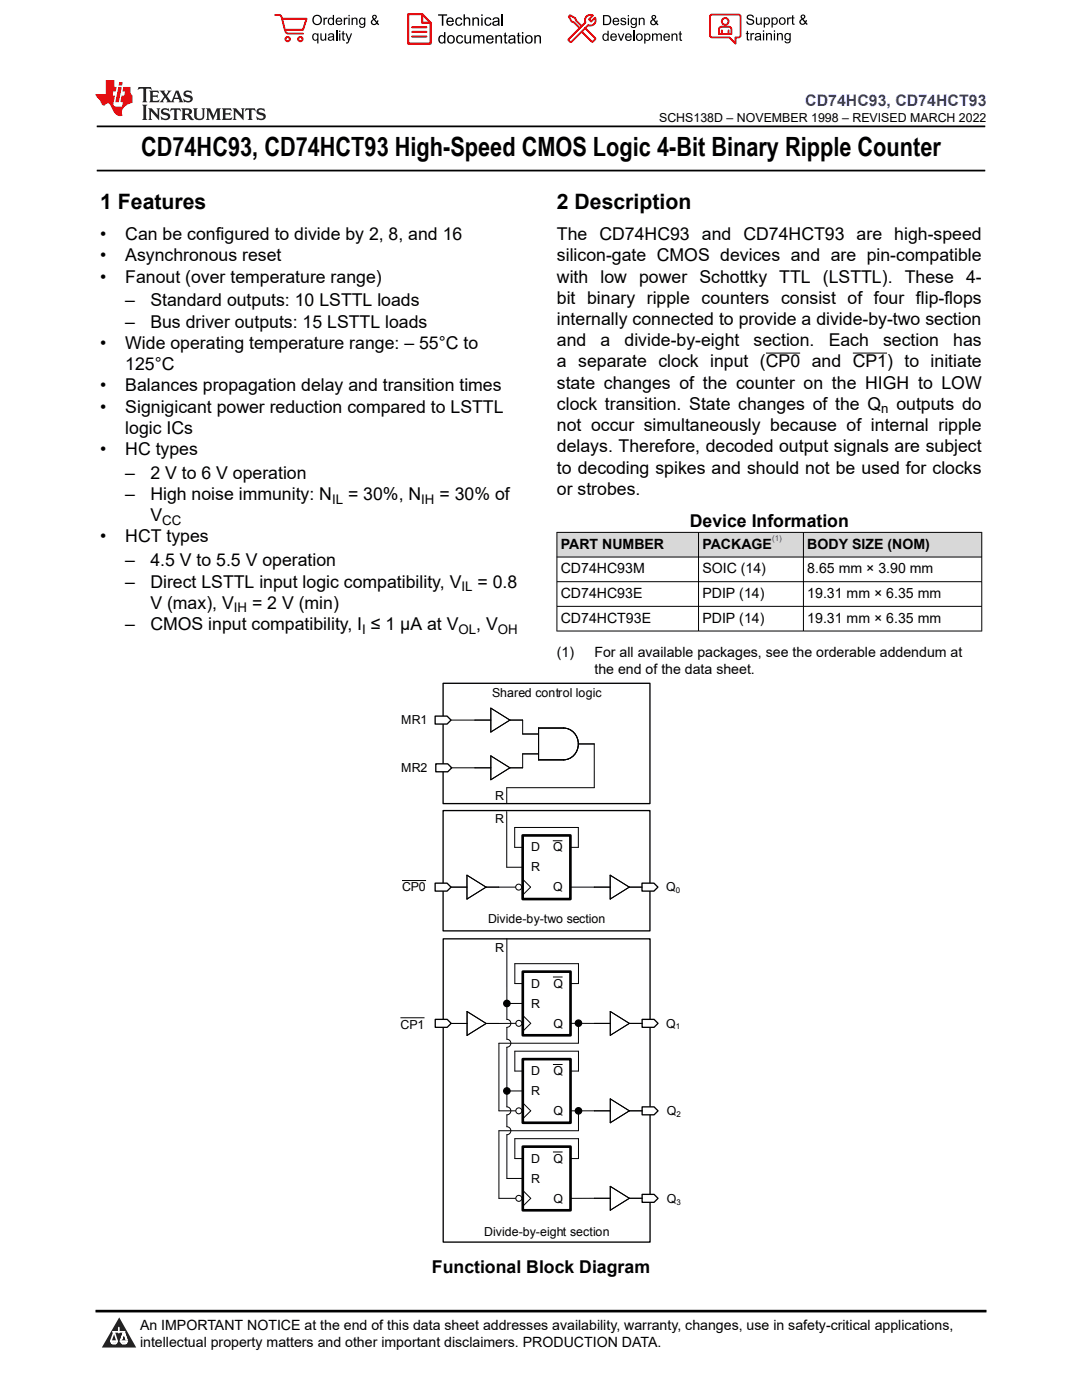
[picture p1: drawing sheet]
<svg xmlns="http://www.w3.org/2000/svg" width="216mm" height="279mm" viewBox="0 0 216 279" stroke-linecap="round" stroke-linejoin="round" font-family="sans-serif">
<path d="M19.3 25.2h177.3M19.3 34h177.3" fill="none" stroke="#000" stroke-width=".35"/>
<path d="M152.8 70.5h6.9M170.1 70.5h6.9" fill="none" stroke="#000" stroke-width=".2"/>
<g fill="#d8d8d8">
<path d="M111.1 106.2h84.8v5h-84.8z" fill-rule="evenodd"/>
<path d="M111.2 106.3h28.1v4.8h-28.1z" fill-rule="evenodd"/>
<path d="M139.4 106.3h20.9v4.8h-20.9z" fill-rule="evenodd"/>
<path d="M160.4 106.3h35.4v4.8h-35.4z" fill-rule="evenodd"/>
</g>
<path d="M111.1 106.2h84.9M111.1 111.2h84.9M111.1 116.1h84.9M111.1 106.2v19.8M139.4 106.2v19.8M160.3 106.2v19.8M195.9 106.2v19.8M111.1 121h84.9M111.1 125.9h84.9" fill="none" stroke="#000" stroke-width=".2"/>
<path d="M88.4 161.8h41.3v24h-41.3z" fill-rule="evenodd" fill="#fff"/>
<path d="M88.4 161.8h41.3v24h-41.3z" fill="none" stroke="#000" stroke-width=".26"/>
<path d="M88.4 136.4h41.3v24h-41.3z" fill-rule="evenodd" fill="#fff"/>
<path d="M88.4 136.4h41.3v24h-41.3z" fill="none" stroke="#000" stroke-width=".26"/>
<path d="M88.4 187.4h41.3v60.5h-41.3z" fill-rule="evenodd" fill="#fff"/>
<path d="M88.4 187.4h41.3v60.5h-41.3z" fill="none" stroke="#000" stroke-width=".26"/>
<path d="M90 143.7h4.8M104.3 150.5h3.2M104.3 146.5h3.2M107.5 145.3h4.9a3.2 3.2 0 0 1 3 3.2 3.2 3.2 0 0 1-3 3.1h-4.9zM115.4 148.5h3.2M80.2 175.7h4.8" fill="none" stroke="#000" stroke-width=".2"/>
<path d="M86.8 142.9h2.4l.8 .8-.8 .8h-2.4z" fill-rule="evenodd" fill="#fff"/>
<path d="M86.8 142.9h2.4l.8 .8-.8 .8h-2.4z" fill="none" stroke="#000" stroke-width=".26"/>
<path d="M87 152.4h2.3l.8 .8-.8 .8h-2.3z" fill-rule="evenodd" fill="#fff"/>
<path d="M87 152.4h2.3l.8 .8-.8 .8h-2.3z" fill="none" stroke="#000" stroke-width=".26"/>
<path d="M90 153.2h7.9M94.8 143.7h3.1M97.9 141.3l3.9 2.4-3.9 2.4zM97.9 150.9l3.9 2.3-3.9 2.4zM101.8 143.7h2.5v2.8M104.3 150.5v2.7h-2.5M118.6 148.5v8.7M99.5 177h3.4M102.7 165.1v4h1.6M104.3 175.5l1.6 1.5-1.6 1.6M110.3 167.8h1.9M113.8 169.1h1.6" fill="none" stroke="#000" stroke-width=".2"/>
<path d="M104.3 166.7h9.5v12.7h-9.5z" fill="none" stroke="#000" stroke-width=".53"/>
<circle cx="103.5" cy="177" r=".6" fill="#fff"/>
<g fill="none" stroke="#000" stroke-width=".2">
<path d="M101.1 173.1h3.2M102.7 165.1h12.7v4M113.8 177h4.8M102.7 192.3v4h1.6M110.3 195h2M113.8 196.3h1.6M104.3 202.6l1.6 1.6-1.6 1.6"/>
<circle cx="103.5" cy="177" r=".6"/>
</g>
<path d="M104.3 193.9h9.5v12.7h-9.5z" fill="none" stroke="#000" stroke-width=".53"/>
<circle cx="103.5" cy="204.2" r=".6" fill="#fff"/>
<g fill="none" stroke="#000" stroke-width=".2">
<path d="M102.7 192.3h12.7v4M101.1 200.3h3.2M102.7 209.8v4h1.6M110.3 212.4h2M113.8 204.2h4.8M113.8 213.8h1.6M99.6 221.7h3.3M104.3 220.1l1.6 1.6-1.6 1.6"/>
<circle cx="103.5" cy="204.2" r=".6"/>
</g>
<path d="M104.3 211.4h9.5v12.7h-9.5z" fill="none" stroke="#000" stroke-width=".53"/>
<circle cx="103.5" cy="221.7" r=".6" fill="#fff"/>
<g fill="none" stroke="#000" stroke-width=".2">
<path d="M101.1 217.7h3.2M102.7 209.8h12.7v4M99.6 239.2h3.3M102.7 227.2v4h1.6M104.3 237.6l1.6 1.6-1.6 1.5M110.3 229.9h2M113.8 221.7h4.8M113.8 231.2h1.6"/>
<circle cx="103.5" cy="221.7" r=".6"/>
</g>
<path d="M104.3 228.8h9.5v12.7h-9.5z" fill="none" stroke="#000" stroke-width=".53"/>
<circle cx="103.5" cy="239.2" r=".6" fill="#fff"/>
<g fill="none" stroke="#000" stroke-width=".2">
<path d="M101.1 235.2h3.2M102.7 227.2h12.7v4M118.6 239.1l-4.8 .1"/>
<circle cx="103.5" cy="239.2" r=".6"/>
</g>
<path d="M128.1 176.3h2.4l.8 .7-.8 .8h-2.4z" fill-rule="evenodd" fill="#fff"/>
<path d="M128.1 176.3h2.4l.8 .7-.8 .8h-2.4z" fill="none" stroke="#000" stroke-width=".26"/>
<path d="M128.1 203.4h2.4l.8 .8-.8 .8h-2.4z" fill-rule="evenodd" fill="#fff"/>
<path d="M128.1 203.4h2.4l.8 .8-.8 .8h-2.4z" fill="none" stroke="#000" stroke-width=".26"/>
<path d="M128.1 220.9h2.4l.8 .8-.8 .8h-2.4z" fill-rule="evenodd" fill="#fff"/>
<path d="M128.1 220.9h2.4l.8 .8-.8 .8h-2.4z" fill="none" stroke="#000" stroke-width=".26"/>
<path d="M128.1 238.4h2.4l.8 .8-.8 .7h-2.4z" fill-rule="evenodd" fill="#fff"/>
<path d="M128.1 238.4h2.4l.8 .8-.8 .7h-2.4z" fill="none" stroke="#000" stroke-width=".26"/>
<path d="M101.1 162v11.1M101.1 187.4v16a.79 .79 0 0 1 .8 .8 .79 .79 0 0 1-.8 .8v2.4a.79 .79 0 0 1 .8 .8 .79 .79 0 0 1-.8 .8v11.9a.79 .79 0 0 1 .8 .8 .79 .79 0 0 1-.8 .8v2.4a.79 .79 0 0 1 .8 .8 .79 .79 0 0 1-.8 .8v8.7M79.9 203.1h4.8M102.9 204.2l-3.4 .1M115.4 208.2h-15.8v13.5M115.4 221.7v4h-15.8v13.5" fill="none" stroke="#000" stroke-width=".2"/>
<g fill="#000">
<circle cx="101.1" cy="200.3" r=".63"/>
<circle cx="101.1" cy="217.7" r=".63"/>
<circle cx="115.4" cy="221.7" r=".64"/>
</g>
<g fill="none" stroke="#000" stroke-width=".25">
<circle cx="101.1" cy="200.3" r=".63"/>
<circle cx="101.1" cy="217.7" r=".63"/>
<circle cx="115.4" cy="221.7" r=".64"/>
</g>
<path d="M86.8 203.4h2.4l.8 .8-.8 .8h-2.4z" fill-rule="evenodd" fill="#fff"/>
<path d="M86.8 203.4h2.4l.8 .8-.8 .8h-2.4z" fill="none" stroke="#000" stroke-width=".26"/>
<path d="M86.8 176.3h2.4l.8 .7-.8 .8h-2.4z" fill-rule="evenodd" fill="#fff"/>
<path d="M86.8 176.3h2.4l.8 .7-.8 .8h-2.4z" fill="none" stroke="#000" stroke-width=".26"/>
<g fill="none" stroke="#000" stroke-width=".2">
<path d="M118.6 157.2h-17.5v3.2M90 177h3.2M93.2 174.7l3.8 2.3-3.8 2.4zM97 177h2.5M118.6 177h3.2M121.8 174.7l3.8 2.3-3.8 2.4zM125.6 177h2.5M90 204.3h3.2M93.2 201.9l3.8 2.4-3.8 2.3zM97 204.3h2.5M115.4 204.2v4M118.6 204.2h3.2"/>
<path d="M121.8 201.9l3.8 2.3-3.8 2.4zM121.8 219.3l3.8 2.4-3.8 2.4zM125.6 204.2h2.5M118.6 221.7h3.2M118.6 239.1h3.2M121.8 236.8l3.8 2.3-3.8 2.4zM125.6 221.7h2.5M125.6 239.1h2.5"/>
</g>
<circle cx="115.4" cy="204.2" r=".64" fill="#000"/>
<circle cx="115.4" cy="204.2" r=".64" fill="none" stroke="#000" stroke-width=".25"/>
<path d="M0 0h215.9v23.8h-215.9z" fill-rule="evenodd" fill="#fff"/>
<path d="M27.7 17.4l-.2 .6 .5-.3h.6v.1v2.2l-.2 .4h1l-.2-.4v-2.2v-.1h.5l.5 .3-.1-.6zM29.8 18.1l.2 .4v1.5l-.2 .4h1.9l.1-.6a1.08 1.08 0 0 1-1.3 .2v-.7h.6l.4 .2v-.6l-.4 .2h-.6v-.6l.2-.1a1 1 0 0 1 1 .2l-.1-.5zM31.8 18.1l1 1.1-1 1.2h.9l-.2-.2 .4-.7 .5 .7-.2 .2h1.6l-.2-.2 .1-.4h1l.1 .4-.1 .2h.9l-.2-.3-.8-2h-.5l-1 2.2-.8-1.1 .9-1.1h-.8l.2 .2-.5 .7-.3-.7 .1-.2zM35.2 18.5l.4 1h-.8zM36.8 18.2a.65 .65 0 0 0-.2 .7 .65 .65 0 0 0 .6 .5l.7 .2 .1 .2a.79 .79 0 0 1-.7 .4 .79 .79 0 0 1-.7-.5l.1 .7 .2-.1a.93 .93 0 0 0 1.1 .1 .93 .93 0 0 0 .4-1 1.46 1.46 0 0 0-1.2-.6l-.1-.3a1.09 1.09 0 0 1 1.2 .2l-.2-.6-.1 .1-.6-.2zM28.4 20.9l.2 .4v2.3l-.2 .3h1l-.2-.3v-2.3l.2-.4zM29.6 21.6l.2 .4v1.6l-.2 .3h.8l-.3-.3v-1.4l1.7 1.8v-2l.2-.4h-.8l.2 .2 .1 1.1-1.2-1.3zM32.3 21.8a.65 .65 0 0 0-.2 .7 .65 .65 0 0 0 .7 .4l.6 .2 .1 .2a.79 .79 0 0 1-.7 .4 .79 .79 0 0 1-.7-.5l.1 .7 .2-.1a.93 .93 0 0 0 1.1 .1 .93 .93 0 0 0 .4-.9 1.46 1.46 0 0 0-1.2-.6l-.1-.4a1.09 1.09 0 0 1 1.2 .2l-.2-.6-.1 .1-.6-.1zM34.1 21.6l-.1 .7a.63 .63 0 0 1 .7-.4l.1 1.7-.3 .3h1l-.2-.3v-1.7a.66 .66 0 0 1 .8 .4l-.1-.7zM36.2 21.6l.2 .4v1.6l-.2 .3h.9l-.2-.2v-.7h.5l.1 .2a.79 .79 0 0 0 1.2 .6l-1-.9a.61 .61 0 0 0 .6-.6 .61 .61 0 0 0-.5-.6zM36.9 21.9h.2a.47 .47 0 0 1 .5 .1 .47 .47 0 0 1 .1 .5l-.2 .2h-.6zM38.5 21.6l.2 .2a2.27 2.27 0 0 0 .4 2 1.04 1.04 0 0 0 1.7-.7v-1.3l.2-.2h-.8l.2 .4v1.1a.6 .6 0 0 1-.6 .6 .6 .6 0 0 1-.6-.6v-1.1l.3-.4zM41.1 21.6l.2 .4v1.6l-.2 .3h.7l-.2-.3v-1.5l.9 1.9 .8-1.9v1.5l-.2 .3h1l-.3-.3v-1.6l.3-.4h-.8l-.7 1.5-.7-1.5zM44.3 21.6l.2 .4v1.6l-.2 .3h1.9l.1-.5a1.09 1.09 0 0 1-1.3 .1v-.6h.6l.4 .1v-.6l-.4 .2h-.6v-.6l.2-.1a1.01 1.01 0 0 1 1 .3l-.1-.6zM46.4 21.6l.3 .4v1.6l-.3 .3h.8l-.2-.3v-1.4l1.6 1.8v-2l.2-.4h-.7l.2 .2v1.1l-1.2-1.3zM49 21.6l-.1 .7a.63 .63 0 0 1 .8-.4v1.7l-.3 .3h1l-.2-.3v-1.7a.66 .66 0 0 1 .8 .4l-.1-.7zM51.4 21.8a.65 .65 0 0 0-.2 .7 .65 .65 0 0 0 .6 .4l.6 .2 .2 .2a.79 .79 0 0 1-.8 .4 .79 .79 0 0 1-.6-.5l.1 .7 .2-.1a.93 .93 0 0 0 1 .1 .93 .93 0 0 0 .5-.9 1.46 1.46 0 0 0-1.3-.6l-.1-.4a1.09 1.09 0 0 1 1.3 .2l-.2-.6-.2 .1-.5-.1z" fill="#231f20"/>
<path d="M21.1 16v2.8h-2.1l.1 .3 .9 1a.95 .95 0 0 0 .9 .9 .59 .59 0 0 1 .6-.4 .59 .59 0 0 1 .5 .4l.4 .8a1.59 1.59 0 0 0 2.1 1.3 1.61 1.61 0 0 1 1-2.2l1-.4-.1-1.5a1.59 1.59 0 0 1-.4-1.6h-1.4l-.2 .9h.5l-.1 .8h-.5l-.2 1v.2l.4 .1-.2 .9h-.6a.73 .73 0 0 1-1.1-.7l.3-1.5h-.5l.2-.8h.5l.2-.9h-.5v-1.4zM23.6 17.4l-.6 3h.7l.6-3zM23.8 16.4l-.1 .7h.7l.1-.7z" fill="#ed1c24"/>
<g fill="#000">
<path d="M62.3 4a1 1 0 0 1 2 0 1 1 0 0 1-2 0zM62.8 3.4a.78 .78 0 0 0-.1 1.1 .78 .78 0 0 0 1.1 .1 .78 .78 0 0 0 .1-1.1 .78 .78 0 0 0-1.1-.1z" fill-rule="evenodd"/>
<path d="M62.5 6.8l.4-.2 .4 .3v-.2h.2v2h-.2v-.7a.68 .68 0 0 1-.9-.1 .68 .68 0 0 1 0-.9zM62.6 7a.51 .51 0 0 0-.1 .6 .51 .51 0 0 0 .7 .2 .51 .51 0 0 0 .1-.7 .51 .51 0 0 0-.7-.1z" fill-rule="evenodd"/>
<path d="M64.5 3.5h.3v.3l.1-.3h.3l.1 .1-.1 .2a.32 .32 0 0 0-.3 0 .32 .32 0 0 0-.1 .4v.8h-.3z" fill-rule="evenodd"/>
<path d="M63.9 6.7h.3v.8a.36 .36 0 0 0 .3 .4 .36 .36 0 0 0 .4-.5v-.7h.2v1.4h-.2v-.2a.51 .51 0 0 1-.6 .2 .51 .51 0 0 1-.4-.5z" fill-rule="evenodd"/>
<path d="M65.6 3.7l.4-.2 .4 .2v-.7h.3v2h-.3v-.2a.7 .7 0 0 1-1-.1 .7 .7 0 0 1 .2-1zM65.8 3.8a.51 .51 0 0 0-.1 .7 .51 .51 0 0 0 .6 .2 .51 .51 0 0 0 .1-.7 .51 .51 0 0 0-.6-.2z" fill-rule="evenodd"/>
<path d="M65.6 6.8a.66 .66 0 0 1 .8-.1 .66 .66 0 0 1 .3 .8v.6h-.2l-.1-.2a.52 .52 0 0 1-.7 .2 .52 .52 0 0 1-.2-.6l.3-.2a.42 .42 0 0 0 .6-.3l-.3-.2-.3 .1-.1 .2h-.3zM65.7 7.6a.35 .35 0 0 0 .3 .4 .35 .35 0 0 0 .4-.4v-.2z" fill-rule="evenodd"/>
<path d="M67.7 6.1h.2v.3h-.2zM67.7 6.7h.2v1.4h-.2z" fill-rule="evenodd"/>
<path d="M67.1 3.7a.68 .68 0 0 1 .9-.1 .68 .68 0 0 1 .3 .7h-1.1a.42 .42 0 0 0 .3 .5 .42 .42 0 0 0 .5-.3h.3a.73 .73 0 0 1-1.1 .4 .73 .73 0 0 1-.1-1.2zM67.4 3.8l-.2 .3h.8l-.2-.4z" fill-rule="evenodd"/>
<path d="M68.6 3.5h.2v.3l.2-.3h.3l.1 .1-.1 .2a.32 .32 0 0 0-.4 0 .32 .32 0 0 0-.1 .4v.8h-.2z" fill-rule="evenodd"/>
<path d="M68.3 6.3l.3-.1v.5h.2v.1h-.2v.9l.3 .4a.36 .36 0 0 1-.4 0 .36 .36 0 0 1-.2-.4v-.9h-.1v-.1h.1z" fill-rule="evenodd"/>
<path d="M68.9 6.7h.3l.4 1.1 .4-1.1h.3l-.6 1.4a.51 .51 0 0 1-.6 .6l-.1-.3h.3l.2-.3z" fill-rule="evenodd"/>
<path d="M69.5 3h.3v.3h-.3zM69.5 3.5h.3v1.5h-.3z" fill-rule="evenodd"/>
<path d="M70.2 3.5h.2v.2a.52 .52 0 0 1 .6-.2 .52 .52 0 0 1 .3 .6v.9h-.2v-.9a.34 .34 0 0 0-.3-.4 .34 .34 0 0 0-.4 .3v1h-.2z" fill-rule="evenodd"/>
<path d="M71.8 3.7l.4-.2 .5 .2v-.2h.2v1.3a.64 .64 0 0 1-.5 .8 .64 .64 0 0 1-.7-.5h.2a.41 .41 0 0 0 .5 .2 .41 .41 0 0 0 .2-.5 .69 .69 0 0 1-.9-.1 .69 .69 0 0 1 .1-1zM72 3.8a.5 .5 0 0 0-.1 .7 .5 .5 0 0 0 .7 .1 .5 .5 0 0 0 .1-.6 .5 .5 0 0 0-.7-.2z" fill-rule="evenodd"/>
<path d="M74.4 3.1a.47 .47 0 0 1 .7 .1 .47 .47 0 0 1-.3 .7l.4 .4 .1-.3 .2 .1-.1 .4 .3 .3-.2 .2-.3-.3a.63 .63 0 0 1-1 .1 .63 .63 0 0 1 .3-1l-.3-.4zM74.5 3.4a.27 .27 0 0 0 .5 0 .27 .27 0 0 0-.5 0zM74.4 4.1a.4 .4 0 0 0 0 .6 .4 .4 0 0 0 .6-.1l-.4-.6z" fill-rule="evenodd"/>
<path d="M87.4 2.9h1.8v.2h-.7v2h-.3v-2h-.8z" fill-rule="evenodd"/>
<path d="M87.6 7.2l.5-.2 .5 .2v-.8h.3v2.3h-.3v-.2a.76 .76 0 0 1-1-.1 .76 .76 0 0 1-.1-1zM87.9 7.4a.58 .58 0 0 0-.2 .7 .58 .58 0 0 0 .8 .2 .58 .58 0 0 0 .1-.7 .58 .58 0 0 0-.7-.2z" fill-rule="evenodd"/>
<path d="M89.5 7.2a.81 .81 0 0 1 1.1 .1 .81 .81 0 0 1-.2 1.2 .81 .81 0 0 1-1.1-.2l-.1-.7zM89.6 7.4a.57 .57 0 0 0 0 .8 .57 .57 0 0 0 .8 0 .57 .57 0 0 0 0-.7 .57 .57 0 0 0-.8-.1z" fill-rule="evenodd"/>
<path d="M89.3 3.7a.77 .77 0 0 1 .9-.2 .77 .77 0 0 1 .4 .9h-1.3a.48 .48 0 0 0 .4 .5 .48 .48 0 0 0 .6-.3h.3a.83 .83 0 0 1-1.3 .4 .83 .83 0 0 1 0-1.3zM89.5 3.8l-.2 .4h1l-.3-.5z" fill-rule="evenodd"/>
<path d="M91 3.7a.7 .7 0 0 1 1.2 .3h-.2a.45 .45 0 0 0-.6-.3 .45 .45 0 0 0-.3 .6 .45 .45 0 0 0 .3 .6 .45 .45 0 0 0 .6-.4l.3 .1a.76 .76 0 0 1-1.1 .5 .76 .76 0 0 1-.3-1.1z" fill-rule="evenodd"/>
<path d="M91.2 7.2a.7 .7 0 0 1 1.2 .3l-.3 .1a.45 .45 0 0 0-.5-.4 .45 .45 0 0 0-.3 .7 .45 .45 0 0 0 .3 .6 .45 .45 0 0 0 .6-.4h.2a.76 .76 0 0 1-1 .5 .76 .76 0 0 1-.4-1.1z" fill-rule="evenodd"/>
<path d="M92.5 2.9h.3v.8a.59 .59 0 0 1 .7-.2 .59 .59 0 0 1 .3 .6v1h-.2v-1a.4 .4 0 0 0-.5-.4 .4 .4 0 0 0-.3 .5v.9h-.3z" fill-rule="evenodd"/>
<path d="M92.7 7h.2v.9a.41 .41 0 0 0 .5 .6 .41 .41 0 0 0 .3-.6v-.9h.3v1.7h-.3v-.3a.58 .58 0 0 1-.7 .3 .58 .58 0 0 1-.3-.7z" fill-rule="evenodd"/>
<path d="M94.3 3.5h.2v.2a.59 .59 0 0 1 .7-.2 .59 .59 0 0 1 .4 .6v1h-.3v-1a.41 .41 0 0 0-.4-.4 .41 .41 0 0 0-.4 .5v.9h-.2z" fill-rule="evenodd"/>
<path d="M94.4 7h.3v.3a.56 .56 0 0 1 1 0 .54 .54 0 0 1 .6-.3 .54 .54 0 0 1 .4 .5v1.2h-.3v-1.1a.34 .34 0 0 0-.3-.4 .34 .34 0 0 0-.4 .3v1.2h-.3v-1.1a.38 .38 0 0 0-.5-.3 .38 .38 0 0 0-.2 .5v.9h-.3z" fill-rule="evenodd"/>
<path d="M96 2.9h.3v.3h-.3zM96 3.5h.3v1.6h-.3z" fill-rule="evenodd"/>
<path d="M96.8 3.7a.7 .7 0 0 1 1.3 .3h-.3a.45 .45 0 0 0-.6-.3 .45 .45 0 0 0-.3 .6 .45 .45 0 0 0 .3 .6 .45 .45 0 0 0 .6-.4l.3 .1a.76 .76 0 0 1-1.1 .5 .76 .76 0 0 1-.3-1.1z" fill-rule="evenodd"/>
<path d="M97.2 7.2a.77 .77 0 0 1 .9-.1 .77 .77 0 0 1 .4 .8h-1.2a.48 .48 0 0 0 .3 .6 .48 .48 0 0 0 .6-.4l.3 .1a.83 .83 0 0 1-1.3 .3 .83 .83 0 0 1 0-1.3zM97.4 7.4l-.1 .3h.9l-.2-.4z" fill-rule="evenodd"/>
<path d="M98.8 7h.3v.3a.59 .59 0 0 1 .7-.3 .59 .59 0 0 1 .4 .7v1h-.3v-1a.41 .41 0 0 0-.5-.5 .41 .41 0 0 0-.3 .6v.9h-.3z" fill-rule="evenodd"/>
<path d="M98.4 3.7a.74 .74 0 0 1 1-.2 .74 .74 0 0 1 .3 .9v.7h-.3v-.2a.59 .59 0 0 1-.8 .3 .59 .59 0 0 1-.3-.8l1.1-.3a.42 .42 0 0 0-.4-.4 .42 .42 0 0 0-.5 .3h-.2zM98.6 4.5a.36 .36 0 0 0 .2 .5 .36 .36 0 0 0 .5-.2l.1-.5z" fill-rule="evenodd"/>
<path d="M100.7 6.6l.2-.1v.5h.3v.2h-.3v1l.1 .2h.2l.1 .3a.41 .41 0 0 1-.5-.1 .41 .41 0 0 1-.1-.4v-1h-.2v-.2h.2z" fill-rule="evenodd"/>
<path d="M101.6 7.2a.74 .74 0 0 1 .9-.2 .74 .74 0 0 1 .3 1l.1 .7h-.3v-.2a.59 .59 0 0 1-.8 .2 .59 .59 0 0 1-.3-.8l1-.3a.42 .42 0 0 0-.3-.4 .42 .42 0 0 0-.5 .3h-.3zM101.8 8.1a.36 .36 0 0 0 .1 .5 .36 .36 0 0 0 .5-.3l.2-.4z" fill-rule="evenodd"/>
<path d="M103.3 6.6l.3-.1v.5h.3v.2h-.3v1l.1 .2h.2v.3a.41 .41 0 0 1-.5-.1 .41 .41 0 0 1-.1-.4v-1h-.2v-.2h.2z" fill-rule="evenodd"/>
<path d="M104.1 6.4h.3v.3h-.3zM104.1 7h.3v1.7h-.3z" fill-rule="evenodd"/>
<path d="M105 7.2a.81 .81 0 0 1 1.1 .1 .81 .81 0 0 1-.1 1.2 .81 .81 0 0 1-1.2-.2v-.7zM105.2 7.4a.57 .57 0 0 0-.1 .8 .57 .57 0 0 0 .8 0 .57 .57 0 0 0 0-.7 .57 .57 0 0 0-.7-.1z" fill-rule="evenodd"/>
<path d="M106.6 7h.3v.3a.59 .59 0 0 1 .7-.3 .59 .59 0 0 1 .4 .7v1h-.3v-1a.41 .41 0 0 0-.5-.5 .41 .41 0 0 0-.3 .6v.9h-.3z" fill-rule="evenodd"/>
<path d="M120.3 3h.7a1 1 0 0 1 1 1 1 1 0 0 1-1 1h-.7zM120.6 3.2v1.6h.4a.77 .77 0 0 0 .7-.8 .77 .77 0 0 0-.7-.8z" fill-rule="evenodd"/>
<path d="M120.4 6.9l.4-.2 .4 .2v-.8h.3v2h-.3v-.1a.7 .7 0 0 1-.9-.2 .7 .7 0 0 1 .1-.9zM120.6 7a.51 .51 0 0 0-.1 .7 .51 .51 0 0 0 .6 .1 .51 .51 0 0 0 .1-.6 .51 .51 0 0 0-.6-.2z" fill-rule="evenodd"/>
<path d="M122 6.9a.68 .68 0 0 1 .8-.2 .68 .68 0 0 1 .3 .8h-1.1a.42 .42 0 0 0 .3 .5 .42 .42 0 0 0 .5-.3h.3a.73 .73 0 0 1-1.1 .3 .73 .73 0 0 1 0-1.1zM122.2 7l-.2 .3h.8l-.2-.4z" fill-rule="evenodd"/>
<path d="M122.4 3.7a.68 .68 0 0 1 .8-.1 .68 .68 0 0 1 .4 .8h-1.1a.42 .42 0 0 0 .3 .4 .42 .42 0 0 0 .5-.3l.3 .1a.73 .73 0 0 1-1.2 .3 .73 .73 0 0 1 0-1.2zM122.6 3.8l-.1 .3h.8l-.2-.3z" fill-rule="evenodd"/>
<path d="M123.9 3.7l.1-.1a.62 .62 0 0 1 .9 .3l-.2 .1a.29 .29 0 0 0-.3-.3 .29 .29 0 0 0-.3 .3l.1 .1a.58 .58 0 0 1 .6 .1 .58 .58 0 0 1 .1 .6 .67 .67 0 0 1-1.1-.2l.2-.1a.33 .33 0 0 0 .4 .4 .33 .33 0 0 0 .3-.4 .71 .71 0 0 1-.9-.6z" fill-rule="evenodd"/>
<path d="M123.3 6.7h.2l.4 1.2 .4-1.2h.3l-.6 1.4h-.2z" fill-rule="evenodd"/>
<path d="M125.3 3h.2v.3h-.2zM125.3 3.6h.2v1.4h-.2z" fill-rule="evenodd"/>
<path d="M124.9 6.9a.68 .68 0 0 1 .8-.2 .68 .68 0 0 1 .4 .8h-1.1a.42 .42 0 0 0 .3 .5 .42 .42 0 0 0 .5-.3h.3a.73 .73 0 0 1-1.2 .3 .73 .73 0 0 1 0-1.1zM125.1 7l-.1 .3h.8l-.2-.4z" fill-rule="evenodd"/>
<path d="M126 3.7l.4-.2 .4 .2v-.1h.3v1.2a.64 .64 0 0 1-.5 .8 .64 .64 0 0 1-.8-.5l.3 .1a.41 .41 0 0 0 .5 .2 .41 .41 0 0 0 .2-.6 .69 .69 0 0 1-.9-.1 .69 .69 0 0 1 .1-1zM126.2 3.9a.5 .5 0 0 0-.1 .6 .5 .5 0 0 0 .6 .2 .5 .5 0 0 0 .2-.7 .5 .5 0 0 0-.7-.1z" fill-rule="evenodd"/>
<path d="M126.9 7.4a.73 .73 0 0 1 1.4 0 .73 .73 0 0 1-1.4 0zM127.3 7a.5 .5 0 0 0-.1 .7 .5 .5 0 0 0 .7 0 .5 .5 0 0 0 0-.6 .5 .5 0 0 0-.6-.1z" fill-rule="evenodd"/>
<path d="M127.5 3.6h.2v.2a.52 .52 0 0 1 .6-.3 .52 .52 0 0 1 .3 .6v.9h-.2v-.9a.34 .34 0 0 0-.3-.4 .34 .34 0 0 0-.4 .3v1h-.2z" fill-rule="evenodd"/>
<path d="M128.5 6.7h.3v.2a.67 .67 0 0 1 .9 0 .67 .67 0 0 1 0 .9 .55 .55 0 0 1-.9 .2v.7h-.3zM128.9 7a.5 .5 0 0 0-.1 .7 .5 .5 0 0 0 .6 .1 .5 .5 0 0 0 .2-.6 .5 .5 0 0 0-.7-.2z" fill-rule="evenodd"/>
<path d="M130.1 6.7h.2v.2a.49 .49 0 0 1 .9 0l.4-.2a.42 .42 0 0 1 .5 .4v1h-.3v-.9a.3 .3 0 0 0-.2-.3 .3 .3 0 0 0-.4 .2v1h-.2v-.9a.33 .33 0 0 0-.5-.3 .33 .33 0 0 0-.2 .5v.7h-.2z" fill-rule="evenodd"/>
<path d="M130.1 3.1a.47 .47 0 0 1 .8 .1 .47 .47 0 0 1-.3 .7l.3 .4 .1-.2h.3l-.2 .5 .3 .3-.2 .2-.3-.3a.63 .63 0 0 1-1 .1 .63 .63 0 0 1 .3-1l-.2-.5zM130.2 3.5a.27 .27 0 0 0 .5 0 .27 .27 0 0 0-.5 0zM130.2 4.1a.4 .4 0 0 0 0 .7 .4 .4 0 0 0 .6-.2l-.5-.6z" fill-rule="evenodd"/>
<path d="M132.5 6.9a.68 .68 0 0 1 .9-.2 .68 .68 0 0 1 .3 .8h-1.1a.42 .42 0 0 0 .3 .5 .42 .42 0 0 0 .5-.3h.3a.73 .73 0 0 1-1.1 .3 .73 .73 0 0 1-.1-1.1zM132.7 7l-.1 .3h.8l-.2-.4z" fill-rule="evenodd"/>
<path d="M134 6.7h.2v.2a.52 .52 0 0 1 .6-.2 .52 .52 0 0 1 .4 .6v.8h-.3v-.8a.34 .34 0 0 0-.2-.4 .34 .34 0 0 0-.4 .2l-.1 1h-.2z" fill-rule="evenodd"/>
<path d="M135.6 6.3l.2-.1v.5h.3v.2h-.3v.8l.3 .4a.36 .36 0 0 1-.4 0 .36 .36 0 0 1-.1-.4v-.8h-.2v-.2h.2z" fill-rule="evenodd"/>
<path d="M149.2 3a.8 .8 0 0 1 1.2 .5h-.2a.44 .44 0 0 0-.5-.4 .44 .44 0 0 0-.4 .5l.2 .1a.9 .9 0 0 1 1 .8 .84 .84 0 0 1-.9 .5 .84 .84 0 0 1-.7-.7h.3a.52 .52 0 0 0 .5 .5 .52 .52 0 0 0 .5-.6l-.2-.1a.85 .85 0 0 1-1-.8z" fill-rule="evenodd"/>
<path d="M149 6.3l.3-.2v.5h.2v.2h-.2v.9l.2 .4a.36 .36 0 0 1-.4-.1 .36 .36 0 0 1-.1-.4v-.8h-.2v-.2h.2z" fill-rule="evenodd"/>
<path d="M149.7 6.6h.3v.2l.1-.2h.3l.1 .1-.1 .2a.32 .32 0 0 0-.3 0 .32 .32 0 0 0-.1 .4v.8h-.3z" fill-rule="evenodd"/>
<path d="M150.7 6.8a.66 .66 0 0 1 .9-.2 .66 .66 0 0 1 .3 .9v.6h-.2l-.1-.2a.52 .52 0 0 1-.7 .2 .52 .52 0 0 1-.2-.7l.2-.1a.42 .42 0 0 0 .7-.3l-.3-.2h-.3l-.1 .3-.3-.1zM150.9 7.5a.35 .35 0 0 0 .3 .5 .35 .35 0 0 0 .4-.4v-.3z" fill-rule="evenodd"/>
<path d="M150.8 3.5h.3v.8a.36 .36 0 0 0 .3 .5 .36 .36 0 0 0 .4-.5v-.8h.2v1.4h-.2v-.2a.51 .51 0 0 1-.6 .3 .51 .51 0 0 1-.4-.6z" fill-rule="evenodd"/>
<path d="M152.2 6.1h.3v.2h-.3zM152.2 6.6h.3v1.5h-.3z" fill-rule="evenodd"/>
<path d="M152.4 3.5h.2v.2a.67 .67 0 0 1 .9 0 .67 .67 0 0 1 .1 .9 .55 .55 0 0 1-1 .2v.7h-.2zM152.7 3.8a.5 .5 0 0 0-.1 .7 .5 .5 0 0 0 .7 .1 .5 .5 0 0 0 .1-.6 .5 .5 0 0 0-.7-.2z" fill-rule="evenodd"/>
<path d="M152.9 6.6h.2v.2a.52 .52 0 0 1 .6-.2 .52 .52 0 0 1 .3 .6v.9h-.2v-.9a.34 .34 0 0 0-.3-.4 .34 .34 0 0 0-.4 .2v1.1h-.2z" fill-rule="evenodd"/>
<path d="M153.9 3.5h.3v.2a.67 .67 0 0 1 .9 0 .67 .67 0 0 1 0 .9 .55 .55 0 0 1-.9 .2v.7h-.3zM154.3 3.8a.5 .5 0 0 0-.1 .7 .5 .5 0 0 0 .6 .1 .5 .5 0 0 0 .2-.6 .5 .5 0 0 0-.7-.2z" fill-rule="evenodd"/>
<path d="M154.4 6.1h.3v.2h-.3zM154.4 6.6h.3v1.5h-.3z" fill-rule="evenodd"/>
<path d="M155 6.6h.3v.2a.52 .52 0 0 1 .6-.2 .52 .52 0 0 1 .3 .6v.9h-.2v-.9a.34 .34 0 0 0-.3-.4 .34 .34 0 0 0-.4 .2v1.1h-.3z" fill-rule="evenodd"/>
<path d="M155.4 4.2a.75 .75 0 0 1 1.5 0 .75 .75 0 0 1-1.5 0zM155.8 3.8a.5 .5 0 0 0-.1 .7 .5 .5 0 0 0 .8 0 .5 .5 0 0 0 0-.7 .5 .5 0 0 0-.7 0z" fill-rule="evenodd"/>
<path d="M156.7 6.8l.4-.2 .5 .2v-.2h.2v1.3a.64 .64 0 0 1-.5 .7 .64 .64 0 0 1-.8-.4h.3a.41 .41 0 0 0 .5 .2 .41 .41 0 0 0 .2-.5 .69 .69 0 0 1-.9-.1 .69 .69 0 0 1 .1-1zM156.9 6.9a.5 .5 0 0 0-.1 .7 .5 .5 0 0 0 .6 .1 .5 .5 0 0 0 .2-.7 .5 .5 0 0 0-.7-.1z" fill-rule="evenodd"/>
<path d="M157.1 3.5h.2v.2l.1-.2h.3h.2l-.1 .3a.32 .32 0 0 0-.4 0 .32 .32 0 0 0-.1 .4v.7h-.2z" fill-rule="evenodd"/>
<path d="M158 3.1l.3-.1v.5h.2v.2h-.2v.8l.3 .4a.36 .36 0 0 1-.4 0 .36 .36 0 0 1-.2-.4v-.8h-.1v-.2h.1z" fill-rule="evenodd"/>
<path d="M159.9 3a.47 .47 0 0 1 .7 .1 .47 .47 0 0 1-.3 .7l.4 .5 .1-.3h.2l-.1 .5 .3 .3-.2 .2-.3-.3a.63 .63 0 0 1-1 .1 .63 .63 0 0 1 .3-1l-.3-.5zM160 3.4a.27 .27 0 0 0 .5 0 .27 .27 0 0 0-.5 0zM159.9 4.1a.4 .4 0 0 0 0 .6 .4 .4 0 0 0 .6-.2l-.4-.6z" fill-rule="evenodd"/>
</g>
<path d="M67.2 6.1v2M126.5 6.1v2" fill="none" stroke="#000" stroke-width=".25"/>
<g fill="none" stroke="#de0000" stroke-width=".37">
<path d="M54.9 3h.9a1.19 1.19 0 0 1 .6 1.2l.6 2.1a.85 .85 0 0 0 1 .4h2.5M56.3 3.7h4.9l-.7 2.2h-3.6M116.1 5.2l-1.2-1.1-.1-.5-1-.6-.3 .3 .6 1 .5 .2 1.1 1.1M116.8 5.6l1.9 2v.3l-.4 .4h-.3l-1.9-2zM116.8 5.6l.6-.6a1.07 1.07 0 0 0 1.2-.2 1.07 1.07 0 0 0 .1-1.3l-.7 .8-.5-.4 .8-.8a1.07 1.07 0 0 0-1.2 .2 1.07 1.07 0 0 0-.3 1.2l-3.3 3.3v.3l.3 .3h.2l2.1-2.1M141.7 3.1l.4-.2h5.3l.3 .2 .1 3.9-.2 .4-.8 .1v1.2l-1.3-1.2h-3.4l-.4-.2zM143.5 5.6l.5-.3 1.7 .1 .2 .5v.9h-2.4zM144 6.1v.7M145.4 6.1v.7"/>
<circle cx="57.4" cy="7.8" r=".44"/>
<circle cx="59.9" cy="7.8" r=".44"/>
<circle cx="144.7" cy="4.3" r=".67"/>
</g>
<path d="M100.2 2.9v2.2" fill="none" stroke="#000" stroke-width=".28"/>
<path d="M81.4 2.8h2.8v1.7h1.7v4.2h-4.5zM82.3 6.4h2.8M82.3 5.4h2.8M82.3 7.3h2.8M84.2 2.8l1.7 1.7" fill="none" stroke="#de0000" stroke-width=".42"/>
<path d="M0 261.4h215.9v18h-215.9z" fill-rule="evenodd" fill="#fff"/>
<path d="M23.8 262.9l3.4 6h-6.9z" fill="#231f20"/>
<path d="M22.1 267.7h1.3l-.4 .5h-.3a.55 .55 0 0 1-.6-.5z" fill-rule="evenodd" fill="#fff"/>
<path d="M22.1 267.7h1.3l-.4 .5h-.3a.55 .55 0 0 1-.6-.5z" fill="none" stroke="#231f20" stroke-width=".34"/>
<path d="M22.1 267.7h1.3l-.4 .5h-.5zM22.6 265.8h.1M22.6 265.8h2.3zM23.7 265.9h.1M23.7 264.9v1zM24 267.7h.1" fill="none" stroke="#fff" stroke-width=".34"/>
<path d="M24.7 265.8l-.7 1.9z" fill="#fff"/>
<path d="M24.7 265.8l-.7 1.9z" fill="none" stroke="#fff" stroke-width=".34"/>
<path d="M24.7 265.8l.7 1.9z" fill="#fff"/>
<path d="M24.7 265.8l.7 1.9zM25.3 267.7h.1" fill="none" stroke="#fff" stroke-width=".34"/>
<path d="M22.8 265.8l-.7 1.9z" fill="#fff"/>
<path d="M22.8 265.8l-.7 1.9z" fill="none" stroke="#fff" stroke-width=".34"/>
<path d="M22.8 265.8l.6 1.9z" fill="#fff"/>
<path d="M22.8 265.8l.6 1.9z" fill="none" stroke="#fff" stroke-width=".34"/>
<path d="M24.1 267.7h1.3a.65 .65 0 0 1-.6 .5 .65 .65 0 0 1-.7-.5z" fill-rule="evenodd" fill="#fff"/>
<path d="M24.1 267.7h1.3a.65 .65 0 0 1-.6 .5 .65 .65 0 0 1-.7-.5z" fill="none" stroke="#231f20" stroke-width=".34"/>
<path d="M24 267.7h.1M24.1 267.7h1.3l-.4 .5h-.5z" fill="none" stroke="#fff" stroke-width=".34"/>
<path d="M19 261.7h177.8" fill="none" stroke="#000" stroke-width=".53"/>
<text font-size="5.3" x="28.1" y="31.2">CD74HC93, CD74HCT93 High-Speed CMOS Logic 4-Bit Binary Ripple Counter</text>
<g font-size="4.2">
<text x="20" y="41.8">1 Features</text>
<text x="111.1" y="41.8">2 Description</text>
</g>
<g font-size="3.5">
<text x="20" y="47.9">•</text>
<text x="25" y="47.9">Can be configured to divide by 2, 8, and 16</text>
<text x="111.1" y="47.9">The CD74HC93 and CD74HCT93 are high-speed</text>
<text x="20" y="52.2">•</text>
<text x="25" y="52.2">Asynchronous reset</text>
<text x="111.1" y="52.2">silicon-gate CMOS devices and are pin-compatible</text>
<text x="20" y="56.4">•</text>
<text x="25" y="56.4">Fanout (over temperature range)</text>
<text x="111.1" y="56.4">with low power Schottky TTL (LSTTL). These 4-</text>
<text x="25" y="61.2">–</text>
<text x="25" y="65.4">–</text>
<text x="30" y="61.2">Standard outputs: 10 LSTTL loads</text>
<text x="30" y="65.4">Bus driver outputs: 15 LSTTL loads</text>
<text x="111.1" y="64.9">internally connected to provide a divide-by-two section</text>
<text x="111.1" y="60.6">bit binary ripple counters consist of four flip-flops</text>
<text x="20" y="69.6">•</text>
<text x="25" y="69.6">Wide operating temperature range: – 55°C to</text>
<text x="111.1" y="69.1">and</text>
<text x="119.8" y="69.1">a</text>
<text x="124.6" y="69.1">divide-by-eight</text>
<text x="150.4" y="69.1">section.</text>
<text x="165.4" y="69.1">Each</text>
<text x="176.2" y="69.1">section</text>
<text x="190.2" y="69.1">has</text>
<text x="25" y="73.9">125°C</text>
<text x="111.1" y="73.3">a separate clock input (CP0 and CP1) to initiate</text>
<text x="111.1" y="77.6">state changes of the counter on the HIGH to LOW</text>
<text x="20" y="78.1">•</text>
<text x="20" y="82.3">•</text>
<text x="25" y="78.1">Balances propagation delay and transition times</text>
<text x="25" y="82.3">Signigicant power reduction compared to LSTTL</text>
<text x="111.1" y="81.8">clock transition. State changes of the Q</text>
<text x="178.9" y="81.8">outputs do</text>
<text x="25" y="86.6">logic ICs</text>
<text x="111.1" y="86">not occur simultaneously because of internal ripple</text>
<text x="20" y="90.8">•</text>
<text x="25" y="90.8">HC types</text>
<text x="25" y="95.6">–</text>
<text x="30" y="95.6">2 V to 6 V operation</text>
<text x="111.1" y="90.3">delays. Therefore, decoded output signals are subject</text>
<text x="111.1" y="94.5">to decoding spikes and should not be used for clocks</text>
<text x="25" y="99.8">–</text>
<text x="30" y="99.8">High noise immunity: N</text>
<text x="69.5" y="99.8">= 30%, N</text>
<text x="87.7" y="99.8">= 30% of</text>
<text x="111.1" y="98.7">or strobes.</text>
<text x="30" y="104">V</text>
<text x="137.6" y="105.1">Device Information</text>
<text x="20" y="108.3">•</text>
<text x="25" y="108.3">HCT types</text>
<text x="25" y="113">–</text>
<text x="30" y="113">4.5 V to 5.5 V operation</text>
<text x="25" y="117.3">–</text>
<text x="30" y="117.3">Direct LSTTL input logic compatibility, V</text>
<text x="95.3" y="117.3">= 0.8</text>
<text x="25" y="125.7">–</text>
<text x="30" y="121.5">V (max), V</text>
<text x="30" y="125.7">CMOS input compatibility, I ≤ 1 µA at V</text>
<text x="50.3" y="121.5">= 2 V (min)</text>
<text x="95" y="125.7">, V</text>
<text x="86.2" y="254.1">Functional Block Diagram</text>
</g>
<text font-size="3.2" fill="#00f" x="160.7" y="21.1">CD74HC93, CD74HCT93</text>
<g font-size="2.8">
<text x="111.9" y="109.5">PART NUMBER</text>
<text x="140.2" y="109.5">PACKAGE</text>
<text x="161.1" y="109.5">BODY SIZE (NOM)</text>
<text x="111.9" y="114.4">CD74HC93M</text>
<text x="111.9" y="119.4">CD74HC93E</text>
<text x="140.2" y="114.4">SOIC (14)</text>
<text x="140.2" y="119.4">PDIP (14)</text>
<text x="161.1" y="114.4">8.65 mm × 3.90 mm</text>
<text x="161.1" y="119.4">19.31 mm × 6.35 mm</text>
<text x="111.9" y="124.3">CD74HCT93E</text>
<text x="140.2" y="124.3">PDIP (14)</text>
<text x="161.1" y="124.3">19.31 mm × 6.35 mm</text>
<text x="111.1" y="131.1">(1)</text>
<text x="118.6" y="131.1">For all available packages, see the orderable addendum at</text>
<text x="118.6" y="134.5">the end of the data sheet.</text>
<text x="27.9" y="265.5">An IMPORTANT NOTICE at the end of this data sheet addresses availability, warranty, changes, use in safety-critical applications,</text>
<text x="27.9" y="268.9">intellectual property matters and other important disclaimers. PRODUCTION DATA.</text>
</g>
<g font-size="2.6">
<text x="175.9" y="82.5">n</text>
<text x="66.3" y="100.5">IL</text>
<text x="84.1" y="100.5">IH</text>
<text x="32.4" y="104.7">CC</text>
<text x="92.1" y="118">IL</text>
<text x="46.7" y="122.2">IH</text>
<text x="72.3" y="126.4">I</text>
<text x="91.5" y="126.4">OL</text>
<text x="99.3" y="126.4">OH</text>
</g>
<g font-size="2.5">
<text x="131.5" y="24.3">SCHS138D – NOVEMBER 1998 – REVISED MARCH 2022</text>
<text x="98.2" y="139.2">Shared control logic</text>
<text x="80" y="144.5">MR1</text>
<text x="80" y="154">MR2</text>
<text x="98.8" y="159.6">R</text>
<text x="98.8" y="164.3">R</text>
<text x="106" y="169.9">D</text>
<text x="106" y="173.9">R</text>
<text x="110.4" y="169.9">Q</text>
<text x="80.2" y="177.9">CP0</text>
<text x="110.4" y="177.9">Q</text>
<text x="132.9" y="177.9">Q</text>
<text x="97.4" y="184.2">Divide-by-two section</text>
<text x="98.8" y="190">R</text>
<text x="106" y="197.1">D</text>
<text x="110.4" y="197.1">Q</text>
<text x="106" y="201.1">R</text>
<text x="79.9" y="205.3">CP1</text>
<text x="110.4" y="205.1">Q</text>
<text x="132.9" y="205.1">Q</text>
<text x="106" y="214.6">D</text>
<text x="110.4" y="214.6">Q</text>
<text x="106" y="218.6">R</text>
<text x="110.4" y="222.6">Q</text>
<text x="133" y="222.6">Q</text>
<text x="106" y="232.1">D</text>
<text x="110.4" y="232.1">Q</text>
<text x="106" y="236.1">R</text>
<text x="110.4" y="240">Q</text>
<text x="133" y="240">Q</text>
<text x="96.6" y="246.8">Divide-by-eight section</text>
</g>
<text font-size="1.6" fill="#00f" x="154.1" y="107.9">(1)</text>
<g font-size="1.6">
<text x="134.8" y="178.2">0</text>
<text x="134.9" y="205.4">1</text>
<text x="135" y="222.9">2</text>
<text x="135" y="240.4">3</text>
</g>
</svg>
